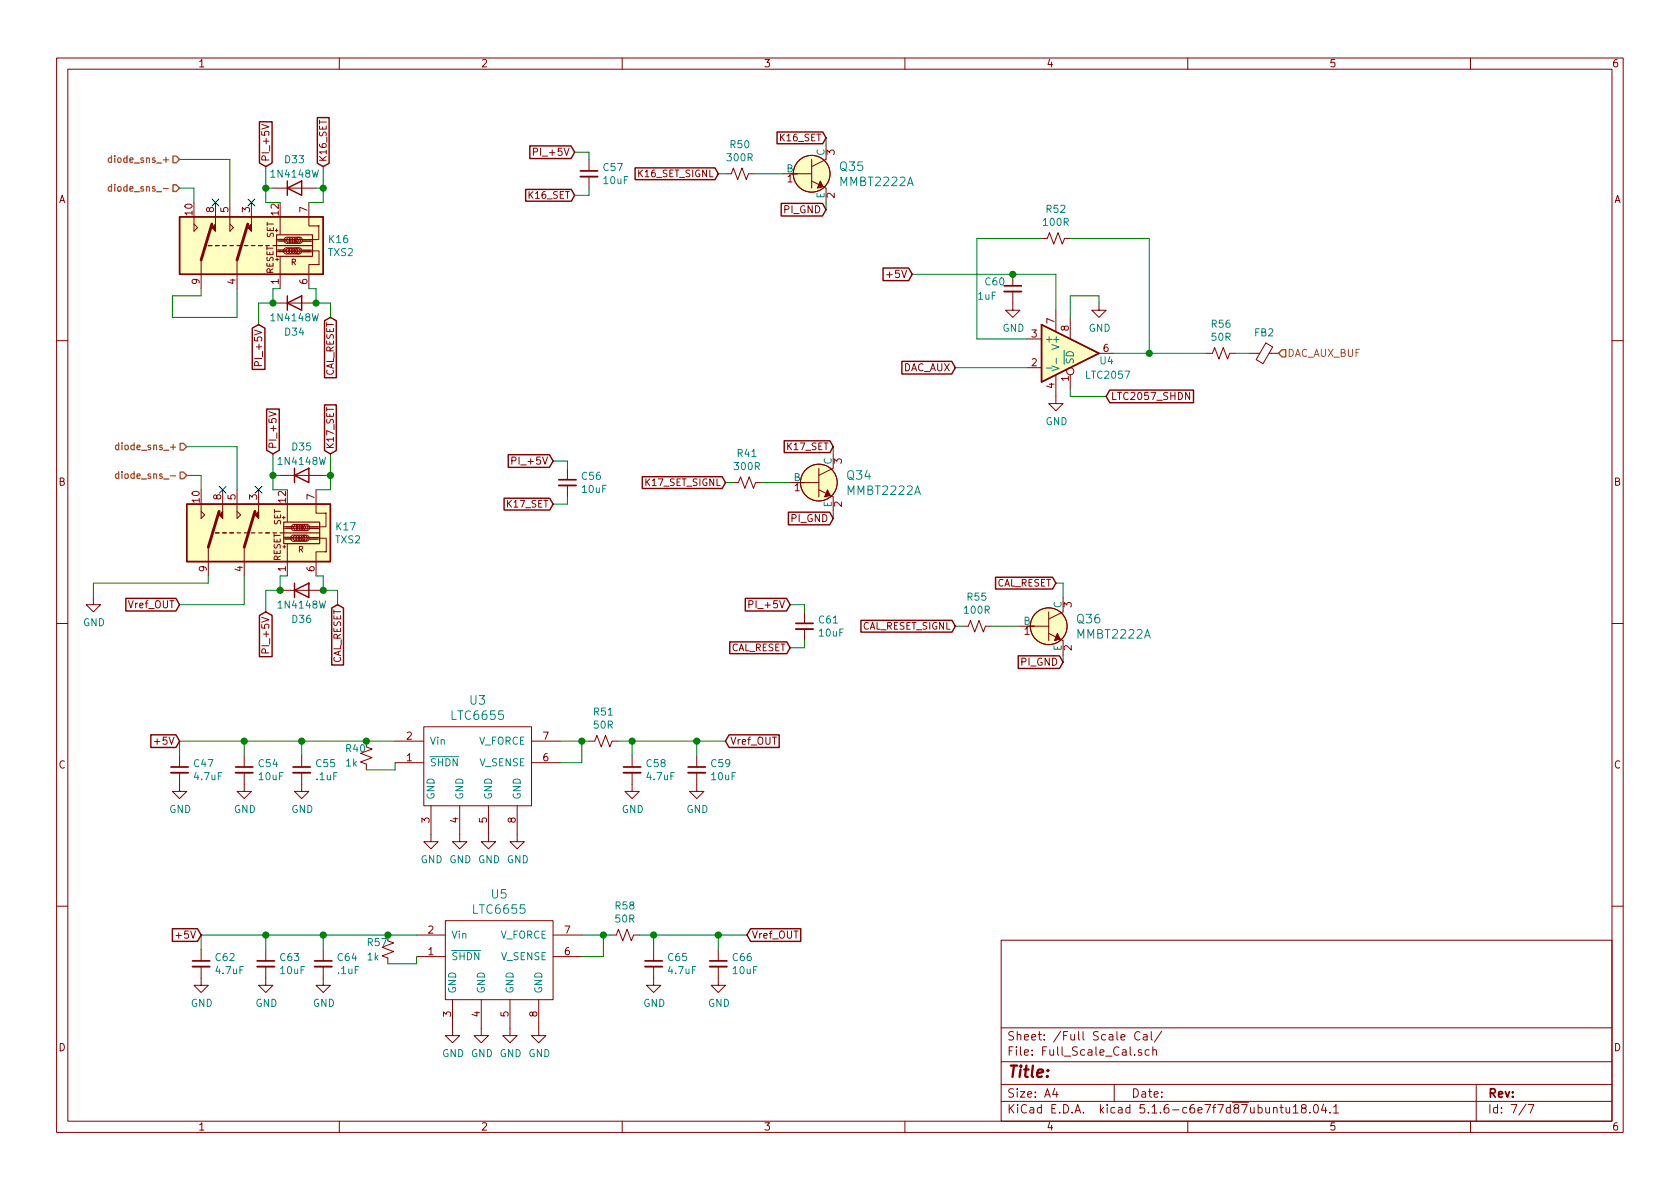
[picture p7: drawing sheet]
<svg xmlns="http://www.w3.org/2000/svg" width="297mm" height="210mm" viewBox="0 0 297 210" stroke-linecap="round" stroke-linejoin="round" font-family="sans-serif">
<g fill="none" stroke="#840000" stroke-width=".18">
<path d="M10 10.3h277v189.9h-277zM12 12.2h273v186.1h-273zM60 10.3v1.9M110 10.3v1.9M160 10.3v1.9M210 10.3v1.9M260 10.3v1.9M34.3 38.3v2.6l.6-.6-.6-.7M38.1 35.8v5.1M40.6 35.8v5.1l.7-.6-.7-.7M44.4 35.8v5.1M46.3 22l1.2 .4-1.2 .4"/>
<path d="M48.3 33.3h7.6M49.5 38.3v3.2M54.6 38.4v1.5h1.8v2.4M54.6 35.8v2.5M94.3 26.9l.6-.1 .1-.2v-.3l-.2-.1h-.5v1.3M104.1 28.2v2M104.1 31.2v2.1M128.3 30.7h1l.4-1 .7 2 .8-2 .8 2 .3-1h1M138.4 30.7h5.1M143.5 32l2.5 1.3v2.5M143.5 28.2v5.1M146 25.6v2.6l-2.5 1.3"/>
<path d="M35.6 46v5M41.9 46v5M48.3 53.6h7.6M48.6 40.7h.5M48.7 45.9h.6M48.9 44.5h1.4M48.9 42.6h1.7M48.9 44.2h1.7M48.9 42.3h1.8M49 45.6v.5M49.2 44.2h5.7M49.2 44.5h5.7"/>
<path d="M49.3 42.3l5.7 .1M49.3 42.6h5.7M49.5 45.3v5.7M53.5 42.4h2.8M53.5 42.6h1.7M53.5 44.2h1.8M53.5 44.5h1.8M54.6 48.5v2.5M55.2 44.4h1.2M56.3 46.8h-1.7v1.5M56.4 44.4v2.4M179.1 51.6v3.3h1.2l-1.2 1.2-1.3-1.2h1.3"/>
<path d="M179.1 48.5v2M181.6 59.9h2.5M184.1 42.2h1.1l.3-1.1 .8 2.1 .8-2.1 .7 2.1 .4-1h1M186.7 54.9v3.8M189.2 56.1v3.8M194.3 53.6v1.3h1.3l-1.3 1.2-1.3-1.2h1.3M10 60.2h2M45.7 64.7l-.1-.6-.2-.2-.3 .1-.1 .2v.5h1.3M47.5 72.8l1.3 .4-1.3 .4M181.6 65h2.5M186.7 66.3v5.1h1.3l-1.3 1.2-1.3-1.2h1.3M189.2 66.3v2.5"/>
<path d="M194.3 62.5h2.5M210.3 69.4v1.3l-.7-1.3v1.3M213.4 62.5h1l.4-1 .7 2 .8-2 .7 2 .4-1h1M221 62.5h1.7M223.8 60.6l1.2 .8-1.7 2.9-1.2-.7zM224.4 62.5h1.7M285 60.2h2M35.6 89.1v2.6l.6-.6-.6-.7M36.8 96.8v5M39.4 86.6v5.1M41.9 86.6v5.1l.6-.6-.6-.7M43.2 96.8v5"/>
<path d="M45.7 86.6v5.1M49.5 84.1h7.6M49.9 91.5h.5M50 96.7h.5M50.2 95.3h1.4M50.2 93.4h1.7M50.2 95h1.7M50.2 93.1h1.7M50.3 96.4v.5M50.4 95h5.7M50.4 95.3h5.7M50.5 93.1l5.7 .1"/>
<path d="M50.5 93.4h5.7M50.8 89.1v3.2M50.8 96.1v5.7M54.8 93.2h2.8M54.8 93.4h1.7M54.8 95h1.7M54.8 95.3h1.7M55.9 89.2v1.5h1.7M55.9 86.6v2.5M55.9 99.3v2.5M56.5 95.2h1.1M57.6 97.6h-1.7v1.5"/>
<path d="M57.6 90.7v2.4M57.7 95.2v2.4M90.5 81.5l.6-.1 .1-.2v-.3l-.2-.1h-.5v1.3M100.3 82.8v2M100.3 85.8v2.1M129.5 85.3h1.1l.3-1 .8 2.1 .8-2.1 .7 2.1 .4-1.1h1M139.7 85.3h5.1M144.8 86.6l2.5 1.3v2.5M144.8 82.8v5.1M147.3 80.3v2.5l-2.5 1.3M10 110.3h2M16.5 105.7v1.2h1.3l-1.3 1.3-1.3-1.3h1.3"/>
<path d="M46.9 115.5v-.6l-.2-.2-.3 .1-.1 .2v.5h1.2M49.5 104.4h7.6M132.4 106.9l.6-.1 .1-.2v-.3l-.2-.1h-.5v1.3M142.2 108.2v2M142.2 111.2v2.1M170.2 110.7h1l.4-1 .7 2.1 .8-2.1 .8 2.1 .3-1.1h1.1M180.3 110.7h5.1M185.4 112l2.6 1.3v2.5M185.4 108.2v5.1M188 105.7v2.5l-2.6 1.3M285 110.3h2M31.7 136.6v3.3h1.3l-1.3 1.3-1.2-1.3h1.2"/>
<path d="M31.7 133.6v2M43.2 136.6v3.3h1.2l-1.2 1.3-1.3-1.3h1.3M43.2 133.6v2M53.3 136.6v3.3h1.3l-1.3 1.3-1.2-1.3h1.2M53.3 133.6v2M64.8 131.1v1l1 .4-2 .7 2 .8-2 .7 1 .4v1M69.8 134.9h5.1M69.8 131.1h5.1M74.9 128.5h19.1v14h-19.1zM94 134.9h5.1M94 131.1h5.1M104.1 131.1h1.1l.3-1.1 .8 2.1 .8-2.1 .7 2.1 .4-1h1"/>
<path d="M111.8 136.6v3.3h1.2l-1.2 1.3-1.3-1.3h1.3M111.8 133.6v2M123.2 136.6v3.3h1.3l-1.3 1.3-1.3-1.3h1.3M123.2 133.6v2M76.2 142.5v6.3h1.3l-1.3 1.3-1.3-1.3h1.3M81.3 142.5v6.3h1.2l-1.2 1.3-1.3-1.3h1.3M86.4 142.5v6.3h1.2l-1.2 1.3-1.3-1.3h1.3M91.4 142.5v6.3h1.3l-1.3 1.3-1.2-1.3h1.2M10 160.2h2M35.6 170.9v3.3h1.2l-1.2 1.3-1.3-1.3h1.3M35.6 167.9v2M47 170.9v3.3h1.3l-1.3 1.3-1.3-1.3h1.3"/>
<path d="M47 167.9v2M57.1 170.9v3.3h1.3l-1.3 1.3-1.2-1.3h1.2M57.1 167.9v2M68.6 165.3v1.1l1 .3-2 .8 2 .8-2 .7 1 .4v1M73.7 169.2h5M73.7 165.3h5M78.7 162.8h19.1v14h-19.1zM80 176.8v6.3h1.3l-1.3 1.3-1.3-1.3h1.3M85.1 176.8v6.3h1.3l-1.3 1.3-1.3-1.3h1.3M90.2 176.8v6.3h1.2l-1.2 1.3-1.3-1.3h1.3M95.2 176.8v6.3h1.3l-1.3 1.3-1.2-1.3h1.2M97.8 169.2h5.1"/>
<path d="M97.8 165.3h5.1M107.9 165.3h1.1l.3-1 .8 2.1 .8-2.1 .7 2.1 .4-1.1h1M115.6 170.9v3.3h1.2l-1.2 1.3-1.3-1.3h1.3M115.6 167.9v2M127 170.9v3.3h1.3l-1.3 1.3-1.3-1.3h1.3M127 167.9v2M177 166.3h108v32h-108zM285 160.2h2M60 198.3v1.9M110 198.3v1.9M160 198.3v1.9M177 194.8h108"/>
<path d="M177 191.8h108M177 187.8h108M177 181.8h108M186.5 192.5l-.4 1h1M186.8 193v1M197 191.8v3M201.5 182.6a.7 .7 0 0 0-.9 .2 .7 .7 0 0 0 .2 .9 .55 .55 0 0 0 .7 .1M201.8 185.7l-.3-.1-.2 .2v.2l.5 .2v.3h-.5M202.2 183h.6v.9M202.8 183.3l-.5 .1-.2 .2 .2 .3 .5-.1M203.2 185.7l-.4-.1-.3 .3v.6l.3 .1 .4-.1M203.6 182.4v1.3l.2 .2"/>
<path d="M203.8 185.7l.2-.1 .4 .1 .1 .9M203.8 185.1v1.5M205.4 182.3l-1.3 2M210 198.3v1.9M225.2 196l.2-.2 .3 .1 .1 .9M226.3 195.8h.6M226.5 195.3v1.3l.4 .2M227.4 195.8l.1 .9 .3 .1 .2-.1M228 195.8v1M228.7 195.8l.4-.5v1.5M228.7 196.8h.8M230.4 196l-.3-.2v-.3a.48 .48 0 0 1 .8 0l-.1 .4-.7 .2v.4l.3 .3h.3l.2-.3v-.4l-.2-.1"/>
<path d="M231.6 196.7v.1M232.4 195.4l.2-.1a.8 .8 0 0 1 .5 .8 .8 .8 0 0 1-.5 .7 1 1 0 0 1-.2-1.4zM234 195.2l-.3 1.1h.9M234.4 195.8v1M235.2 196.7v.1M235.8 195.8l.4-.5v1.5M235.8 196.8h.9M260 198.3v1.9M261 191.8v6.5M269.8 195.2l-1.2 2M270.2 195.3h1l-.6 1.5"/>
<circle cx="143.5" cy="30.7" r="3.3"/>
<circle cx="50.7" cy="44.4" r=".56"/>
<circle cx="50.8" cy="42.5" r=".56"/>
<circle cx="51.1" cy="44.4" r=".56"/>
<circle cx="51.2" cy="42.5" r=".56"/>
<circle cx="51.6" cy="44.4" r=".56"/>
<circle cx="51.7" cy="42.5" r=".56"/>
<circle cx="52.1" cy="44.4" r=".56"/>
<circle cx="52.2" cy="42.5" r=".56"/>
<circle cx="52.5" cy="44.4" r=".56"/>
<circle cx="52.6" cy="42.5" r=".56"/>
<circle cx="52.8" cy="44.4" r=".56"/>
<circle cx="52.9" cy="42.5" r=".56"/>
<circle cx="189.2" cy="65.7" r=".63"/>
<circle cx="51.9" cy="95.2" r=".56"/>
<circle cx="52" cy="93.3" r=".56"/>
<circle cx="52.4" cy="95.2" r=".56"/>
<circle cx="52.5" cy="93.3" r=".56"/>
<circle cx="52.9" cy="95.2" r=".56"/>
<circle cx="53" cy="93.3" r=".56"/>
<circle cx="53.3" cy="95.2" r=".56"/>
<circle cx="53.4" cy="93.3" r=".56"/>
<circle cx="53.8" cy="95.2" r=".56"/>
<circle cx="53.9" cy="93.3" r=".56"/>
<circle cx="54.1" cy="95.2" r=".56"/>
<circle cx="54.2" cy="93.3" r=".56"/>
<circle cx="144.8" cy="85.3" r="3.3"/>
<circle cx="185.4" cy="110.7" r="3.3"/>
</g>
<g fill="none" stroke="#840000" stroke-width=".33">
<path d="M102.6 31.2h3.1M177.5 51.6h3.1M98.8 85.8h3.1M140.7 111.2h3.1M30.2 136.6h3.1M41.7 136.6h3M51.8 136.6h3.1M110.2 136.6h3.1M121.7 136.6h3M34 170.9h3.1M45.5 170.9h3M55.6 170.9h3.1"/>
<path d="M114 170.9h3.1M125.5 170.9h3"/>
</g>
<g fill="none" stroke="#840000" stroke-width=".3">
<path d="M102.6 30.2h3.1M177.5 50.5h3.1M98.8 84.8h3.1M140.7 110.2h3.1M30.2 135.6h3.1M41.7 135.6h3M51.8 135.6h3.1M110.2 135.6h3.1M121.7 135.6h3M34 169.9h3.1M45.5 169.9h3M55.6 169.9h3.1"/>
<path d="M114 169.9h3.1M125.5 169.9h3"/>
</g>
<g fill="none" stroke="#840000" stroke-width=".25">
<path d="M31.7 38.3h25.4v10.2h-25.4zM45.9 21.5h2.2v7.3l-1.1 .7-1.1-.7zM50.8 33.3l2.5-1.3v2.5zM50.8 32v2.5M56.1 20.8h2.1v8.1l-1.1 .6-1-.6zM92.9 33.5h8.1l.6 1-.6 1.1h-8.1zM93.7 25.8h7.3l.6 1.1-.6 1.1h-7.3zM112.3 29.7h14.1l.6 1-.6 1.1h-14.1zM137.4 23.3h8.1l.5 1.1-.5 1h-8.1zM138.1 36h7.3l.6 1.1-.6 1.1h-7.3zM44.6 58l1.1-.6 1.1 .6v7.3h-2.2zM50.8 53.6l2.5-1.3v2.6z"/>
<path d="M50.8 52.3v2.6M57.4 56.7l1-.6 1.1 .6v10.1h-2.1zM156.1 47.4h4.6l.6 1.1-.6 1.1h-4.6zM184.1 57.4l10.2 5.1-10.2 5.1zM47.1 72.3h2.3v7.3l-1.1 .7-1.2-.7zM57.4 71.6h2.1v8.1l-1.1 .6-1-.6zM138.7 77.9h8l.6 1.1-.6 1h-8zM159.5 63.9h8.8l.6 1.1-.6 1.1h-8.8zM196.2 69h14.8v2.2h-14.8l-.6-1.1zM33 89.1h25.4v10.2h-25.4zM52.1 84.1l2.5-1.3v2.5zM52.1 82.8v2.5"/>
<path d="M89.1 88.1h8.1l.6 1-.6 1.1h-8.1zM89.9 80.4h7.3l.6 1.1-.6 1.1h-7.3zM113.6 84.3h14.1l.6 1-.6 1.1h-14.1zM139.4 90.6h7.3l.6 1.1-.6 1.1h-7.3zM22.3 105.8h8.8l.6 1.1-.6 1.1h-8.8zM45.9 108.8l1.1-.6 1.1 .6v7.3h-2.2zM52.1 104.4l2.5-1.3v2.6zM52.1 103.1v2.6M58.6 107.5l1.1-.6 1 .6v10.1h-2.1zM129 113.5h10.1l.6 1-.6 1.1h-10.1zM131.8 105.8h7.3l.6 1.1-.6 1.1h-7.3zM152.2 109.7h16.1l.6 1-.6 1.1h-16.1z"/>
<path d="M176 102.1h10.1l.6 1-.6 1.1h-10.1zM180 116h7.3l.7 1.1-.7 1.1h-7.3zM26.7 129.9h4.4l.6 1.2-.6 1.1h-4.4zM128.9 129.9h8.9v2.3h-8.9l-.6-1.1zM30.5 164.2h4.4l.7 1.1-.7 1.2h-4.4zM132.7 164.2h8.9v2.3h-8.9l-.6-1.2z"/>
</g>
<g fill="#ffffc2" stroke="#ffffc2" stroke-width=".18">
<path d="M33 89.1h25.4v10.2h-25.4z"/>
<path d="M184.1 57.4l10.2 5.1-10.2 5.1z"/>
<path d="M31.7 38.3h25.4v10.2h-25.4z"/>
<circle cx="143.5" cy="30.7" r="3.3"/>
<circle cx="185.4" cy="110.7" r="3.3"/>
<circle cx="144.8" cy="85.3" r="3.3"/>
</g>
<g fill="#840000" stroke="#840000" stroke-width=".18">
<path d="M145 32l.5 1-1 .3z"/>
<path d="M186.9 112l.6 1-1.1 .3z"/>
<path d="M45.1 91.1l.6-.7v1.3z"/>
<path d="M38.7 91.1l.7-.7v1.3z"/>
<path d="M146.3 86.6l.5 1-1 .3z"/>
<path d="M44.4 39.6v1.3l-.6-.6z"/>
<path d="M38.1 39.6v1.3l-.6-.6z"/>
</g>
<g fill="none" stroke="#840000" stroke-width=".2">
<path d="M36.8 43.4h.7M38.1 43.4h.6M39.4 43.4h.6M40.6 43.4h.7M41.9 43.4h.6M43.2 43.4h.6M44.4 43.4h.7M45.7 43.4h.7M48.3 43.4h6.9M48.9 41.5h6.3v3.8h-6.3zM38.1 94.2h.6M39.4 94.2h.6"/>
<path d="M40.6 94.2h.7M41.9 94.2h.6M43.2 94.2h.6M44.4 94.2h.7M45.7 94.2h.7M47 94.2h.6M49.5 94.2h7M50.2 92.3h6.3v3.8h-6.3z"/>
</g>
<path d="M37.5 39.6l-1.9 6.4M43.8 39.6l-1.9 6.4M38.7 90.4l-1.9 6.4M45.1 90.4l-1.9 6.4" fill="none" stroke="#840000" stroke-width=".51"/>
<path d="M185 65.1h1M186 64.7l1.2 .4-1.2 .5M186.8 63.3v1" fill="none" stroke="#008484" stroke-width=".18"/>
<g fill="none" stroke="#008400" stroke-width=".18">
<path d="M31.7 33.3h2.6v2.5M31.7 28.2h8.9v7.6M47 33.3h1.3M47 29.5v6.3h2.5M55.9 33.3h1.2M57.1 29.5v6.3h-2.5M101.6 26.9h2.5v1.3M104.1 33.3v1.2h-2.5M127 30.7h1.3M133.3 30.7h5.1M146 24.4v1.2M146 35.8v1.3"/>
<path d="M35.6 51v1.3h-5.1v3.8h11.4v-5.1M49.5 51h-1.2v2.6h-2.6v3.8M54.6 51h1.3v2.6h2.5v2.5M161.3 48.5h25.4v6.4M184.1 42.2h-11.4v17.7h8.9M189.2 42.2h14v20.3M194.3 53.6v-1.3h-5.1v3.8M33 79h8.9v7.6M147.3 79v1.3M168.9 65h12.7M189.2 68.8v1.3h6.4M196.8 62.5h16.6"/>
<path d="M218.4 62.5h2.6M33 84.1h2.6v2.5M48.3 80.3v6.3h2.5M48.3 84.1h1.2M57.1 84.1h1.3M58.4 80.3v6.3h-2.5M97.8 81.5h2.5v1.3M100.3 87.9v1.2h-2.5M128.3 85.3h1.2M134.6 85.3h5.1M147.3 90.4v1.3M36.8 101.8v1.3h-20.3v2.6"/>
<path d="M43.2 101.8v5.1h-11.5M50.8 101.8h-1.3v2.6h-2.5v3.8M55.9 101.8h1.2v2.6h2.6v2.5M139.7 106.9h2.5v1.3M142.2 113.3v1.2h-2.5M168.9 110.7h1.3M175.3 110.7h5M186.7 103.1h1.3v2.6M188 115.8v1.3M43.2 131.1v2.5M53.3 131.1v2.5M69.8 131.1h-38.1v2.5"/>
<path d="M69.8 134.9v1.2h-5M99.1 131.1h5M102.9 131.1v3.8h-3.8M109.2 131.1h19.1M111.8 131.1v2.5M123.2 131.1v2.5M47 165.3v2.6M57.1 165.3v2.6M73.7 165.3h-38.1v2.6M73.7 169.2v1.2h-5.1M102.9 165.3h5M106.7 165.3v3.9h-3.8"/>
<path d="M113 165.3h19.1M115.6 165.3v2.6M127 165.3v2.6"/>
</g>
<path d="M19.7 33.1l-.3-.1-.2 .2 .1 .6h.4M19.7 28l-.3-.1-.2 .2 .1 .6h.4M19.7 32.6v1.2M21 78.8l-.3-.1-.3 .2 .1 .6h.5M21 83.9l-.3-.1-.3 .2 .1 .6h.5M21 83.4v1.2" fill="none" stroke="#848400" stroke-width=".23"/>
<path d="M30.6 32.7h.6l.5 .6-.5 .6h-.6zM30.6 27.6h.6l.5 .6-.5 .6h-.6zM31.9 78.4h.5l.6 .6-.6 .6h-.5zM226.7 61.8h.6v1.3h-.6l-.6-.6zM31.9 83.5h.5l.6 .6-.6 .6h-.5z" fill="none" stroke="#848400" stroke-width=".25"/>
<g fill="#008400" stroke="#008400" stroke-width=".25">
<circle cx="111.8" cy="131.1" r=".51"/>
<circle cx="49.5" cy="104.4" r=".51"/>
<circle cx="123.2" cy="131.1" r=".51"/>
<circle cx="127" cy="165.3" r=".51"/>
<circle cx="57.2" cy="104.4" r=".51"/>
<circle cx="115.6" cy="165.3" r=".51"/>
<circle cx="203.2" cy="62.5" r=".51"/>
<circle cx="58.4" cy="84.1" r=".51"/>
<circle cx="106.7" cy="165.3" r=".51"/>
<circle cx="48.3" cy="84.1" r=".51"/>
<circle cx="102.9" cy="131.1" r=".51"/>
<circle cx="179.1" cy="48.5" r=".51"/>
<circle cx="48.3" cy="53.6" r=".51"/>
<circle cx="43.2" cy="131.1" r=".51"/>
<circle cx="68.6" cy="165.3" r=".51"/>
<circle cx="47" cy="33.3" r=".51"/>
<circle cx="53.3" cy="131.1" r=".51"/>
<circle cx="55.9" cy="53.6" r=".51"/>
<circle cx="57.2" cy="33.3" r=".51"/>
<circle cx="57.2" cy="165.3" r=".51"/>
<circle cx="64.8" cy="131.1" r=".51"/>
<circle cx="47" cy="165.3" r=".51"/>
</g>
<path d="M37.5 35.2l1.2 1.2M38.7 35.2l-1.2 1.2M43.8 35.2l1.3 1.2M45.1 35.2l-1.3 1.2M38.8 86l1.2 1.2M40 86l-1.2 1.2M45.1 86l1.2 1.2M46.3 86l-1.2 1.2" fill="none" stroke="#000084" stroke-width=".18"/>
<text font-size="2.8" fill="#840000" x="178" y="190.5">Title:</text>
<g font-size="2.1" fill="#008484">
<text x="148.6" y="30.2">Q35</text>
<text x="148.7" y="32.9">MMBT2222A</text>
<text x="149.9" y="84.8">Q34</text>
<text x="150" y="87.5">MMBT2222A</text>
<text x="190.5" y="110.2">Q36</text>
<text x="190.6" y="112.9">MMBT2222A</text>
<text x="83.1" y="124.6">U3</text>
<text x="80" y="127.3">LTC6655</text>
<text x="83.8" y="161.6">LTC6655</text>
<text x="86.9" y="158.9">U5</text>
</g>
<g font-size="2.1" fill="#840000">
<text x="178" y="184">Sheet: /Full Scale Cal/</text>
<text x="178" y="186.7">File: Full_Scale_Cal.sch</text>
<text x="178" y="196.9">KiCad E.D.A. kicad 5.1.6-c6e7f7d87ubuntu18.04.1</text>
<text x="178" y="194.1">Size: A4</text>
<text x="200" y="194.1">Date:</text>
<text x="263" y="194.1">Rev:</text>
<text x="263" y="196.9">Id: 7/7</text>
</g>
<g font-size="1.8" fill="#840000">
<text x="35" y="11.9">1</text>
<text x="85" y="11.9">2</text>
<text x="135" y="11.9">3</text>
<text x="185" y="11.9">4</text>
<text x="235" y="11.9">5</text>
<text x="285" y="11.9">6</text>
<text x="47.6" y="28.7" transform="rotate(-90 47.6 28.7)">PI_+5V</text>
<text x="95" y="27.6">PI_+5V</text>
<text x="147.6" y="27.4" transform="rotate(-90 147.6 27.4)">3</text>
<text x="10.4" y="35.9">A</text>
<text x="139.2" y="32.3">1</text>
<text x="147.6" y="35" transform="rotate(-90 147.6 35)">2</text>
<text x="285.4" y="35.9">A</text>
<text x="34" y="38" transform="rotate(-90 34 38)">10</text>
<text x="37.8" y="37.6" transform="rotate(-90 37.8 37.6)">8</text>
<text x="40.4" y="37.6" transform="rotate(-90 40.4 37.6)">5</text>
<text x="44.2" y="37.6" transform="rotate(-90 44.2 37.6)">3</text>
<text x="49.3" y="38" transform="rotate(-90 49.3 38)">12</text>
<text x="54.4" y="37.6" transform="rotate(-90 54.4 37.6)">7</text>
<text x="138.7" y="37.7">PI_GND</text>
<text x="35.3" y="50.3" transform="rotate(-90 35.3 50.3)">9</text>
<text x="41.7" y="50.3" transform="rotate(-90 41.7 50.3)">4</text>
<text x="49.3" y="50.3" transform="rotate(-90 49.3 50.3)">1</text>
<text x="54.4" y="50.3" transform="rotate(-90 54.4 50.3)">6</text>
<text x="157.3" y="49.1">+5V</text>
<text x="182.4" y="59.7">3</text>
<text x="186.4" y="57.2" transform="rotate(-90 186.4 57.2)">7</text>
<text x="189" y="58.5" transform="rotate(-90 189 58.5)">8</text>
<text x="46.4" y="64" transform="rotate(-90 46.4 64)">PI_+5V</text>
<text x="159.6" y="65.7">DAC_AUX</text>
<text x="182.4" y="64.8">2</text>
<text x="195.1" y="62.2">6</text>
<text x="186.4" y="68.7" transform="rotate(-90 186.4 68.7)">4</text>
<text x="189" y="67.4" transform="rotate(-90 189 67.4)">1</text>
<text x="196.4" y="70.7">LTC2057_SHDN</text>
<text x="48.9" y="79.5" transform="rotate(-90 48.9 79.5)">PI_+5V</text>
<text x="91.2" y="82.2">PI_+5V</text>
<text x="148.8" y="82" transform="rotate(-90 148.8 82)">3</text>
<text x="10.4" y="85.9">B</text>
<text x="35.3" y="88.8" transform="rotate(-90 35.3 88.8)">10</text>
<text x="39.1" y="88.4" transform="rotate(-90 39.1 88.4)">8</text>
<text x="41.7" y="88.4" transform="rotate(-90 41.7 88.4)">5</text>
<text x="45.5" y="88.4" transform="rotate(-90 45.5 88.4)">3</text>
<text x="50.5" y="88.8" transform="rotate(-90 50.5 88.8)">12</text>
<text x="55.6" y="88.4" transform="rotate(-90 55.6 88.4)">7</text>
<text x="140.5" y="86.9">1</text>
<text x="148.8" y="89.6" transform="rotate(-90 148.8 89.6)">2</text>
<text x="285.4" y="85.9">B</text>
<text x="140" y="92.3">PI_GND</text>
<text x="36.6" y="101.1" transform="rotate(-90 36.6 101.1)">9</text>
<text x="42.9" y="101.1" transform="rotate(-90 42.9 101.1)">4</text>
<text x="50.5" y="101.1" transform="rotate(-90 50.5 101.1)">1</text>
<text x="55.6" y="101.1" transform="rotate(-90 55.6 101.1)">6</text>
<text x="22.8" y="107.6">Vref_OUT</text>
<text x="133.1" y="107.6">PI_+5V</text>
<text x="189.5" y="107.4" transform="rotate(-90 189.5 107.4)">3</text>
<text x="181.1" y="112.3">1</text>
<text x="47.6" y="114.8" transform="rotate(-90 47.6 114.8)">PI_+5V</text>
<text x="180.6" y="117.7">PI_GND</text>
<text x="189.5" y="115" transform="rotate(-90 189.5 115)">2</text>
<text x="27.8" y="131.7">+5V</text>
<text x="71.9" y="130.8">2</text>
<text x="96" y="130.8">7</text>
<text x="129.1" y="131.7">Vref_OUT</text>
<text x="10.4" y="135.9">C</text>
<text x="71.9" y="134.6">1</text>
<text x="96" y="134.6">6</text>
<text x="285.4" y="135.9">C</text>
<text x="75.9" y="145.5" transform="rotate(-90 75.9 145.5)">3</text>
<text x="81" y="145.5" transform="rotate(-90 81 145.5)">4</text>
<text x="86.1" y="145.5" transform="rotate(-90 86.1 145.5)">5</text>
<text x="91.2" y="145.5" transform="rotate(-90 91.2 145.5)">8</text>
<text x="31.6" y="166">+5V</text>
<text x="75.7" y="165.1">2</text>
<text x="99.8" y="165.1">7</text>
<text x="132.9" y="166">Vref_OUT</text>
<text x="75.7" y="168.9">1</text>
<text x="99.8" y="168.9">6</text>
<text x="79.8" y="179.8" transform="rotate(-90 79.8 179.8)">3</text>
<text x="84.8" y="179.8" transform="rotate(-90 84.8 179.8)">4</text>
<text x="89.9" y="179.8" transform="rotate(-90 89.9 179.8)">5</text>
<text x="95" y="179.8" transform="rotate(-90 95 179.8)">8</text>
<text x="10.4" y="185.9">D</text>
<text x="285.4" y="185.9">D</text>
<text x="35" y="199.9">1</text>
<text x="85" y="199.9">2</text>
<text x="135" y="199.9">3</text>
<text x="185" y="199.9">4</text>
<text x="235" y="199.9">5</text>
<text x="285" y="199.9">6</text>
</g>
<g font-size="1.8" fill="#008484">
<text x="50.4" y="28.9">D33</text>
<text x="128.7" y="28.5">300R</text>
<text x="129.2" y="26.2">R50</text>
<text x="145.8" y="27.6" transform="rotate(-90 145.8 27.6)">C</text>
<text x="48.1" y="31.4">1N4148W</text>
<text x="106.8" y="30.2">C57</text>
<text x="106.8" y="32.6">10uF</text>
<text x="139.1" y="30.5">B</text>
<text x="145.8" y="35.1" transform="rotate(-90 145.8 35.1)">E</text>
<text x="184.6" y="39.9">100R</text>
<text x="185.1" y="37.6">R52</text>
<text x="58.1" y="45.3">TXS2</text>
<text x="58.2" y="43">K16</text>
<text x="172.9" y="53">1uF</text>
<text x="174.3" y="50.5">C60</text>
<text x="48.1" y="56.8">1N4148W</text>
<text x="50.4" y="59.4">D34</text>
<text x="177.2" y="58.7">GND</text>
<text x="192.5" y="58.7">GND</text>
<text x="214.3" y="58">R56</text>
<text x="221.8" y="59.5">FB2</text>
<text x="184.7" y="60.6">+</text>
<text x="187.3" y="61.4" transform="rotate(-90 187.3 61.4)">V+</text>
<text x="189.9" y="64.5" transform="rotate(-90 189.9 64.5)">SD</text>
<text x="194.5" y="64.4">U4</text>
<text x="214.3" y="60.3">50R</text>
<text x="192.2" y="67">LTC2057</text>
<text x="184.9" y="75.2">GND</text>
<text x="49.4" y="82.2">1N4148W</text>
<text x="51.7" y="79.7">D35</text>
<text x="130" y="83.1">300R</text>
<text x="130.5" y="80.8">R41</text>
<text x="147.1" y="82.2" transform="rotate(-90 147.1 82.2)">C</text>
<text x="102.9" y="84.9">C56</text>
<text x="103" y="87.2">10uF</text>
<text x="140.3" y="85.1">B</text>
<text x="147.1" y="89.7" transform="rotate(-90 147.1 89.7)">E</text>
<text x="59.5" y="93.8">K17</text>
<text x="59.3" y="96.1">TXS2</text>
<text x="49.4" y="107.6">1N4148W</text>
<text x="171.1" y="106.2">R55</text>
<text x="187.7" y="107.6" transform="rotate(-90 187.7 107.6)">C</text>
<text x="14.7" y="110.7">GND</text>
<text x="51.7" y="110.2">D36</text>
<text x="144.9" y="110.3">C61</text>
<text x="144.9" y="112.6">10uF</text>
<text x="170.6" y="108.5">100R</text>
<text x="181" y="110.5">B</text>
<text x="187.7" y="115.1" transform="rotate(-90 187.7 115.1)">E</text>
<text x="75.9" y="131.7">Vin</text>
<text x="84.6" y="131.7">V_FORCE</text>
<text x="105.1" y="126.5">R51</text>
<text x="105.1" y="128.8">50R</text>
<text x="34.4" y="135.7">C47</text>
<text x="34.5" y="138">4.7uF</text>
<text x="45.8" y="135.7">C54</text>
<text x="45.8" y="138">10uF</text>
<text x="56" y="135.7">C55</text>
<text x="56" y="138">.1uF</text>
<text x="61.2" y="135.6">1k</text>
<text x="61.2" y="133">R40</text>
<text x="75.9" y="135.5">SHDN</text>
<text x="84.8" y="135.5">V_SENSE</text>
<text x="114.4" y="135.7">C58</text>
<text x="114.5" y="138">4.7uF</text>
<text x="125.8" y="135.7">C59</text>
<text x="125.9" y="138">10uF</text>
<text x="29.9" y="143.8">GND</text>
<text x="41.4" y="143.8">GND</text>
<text x="51.5" y="143.8">GND</text>
<text x="76.8" y="141.5" transform="rotate(-90 76.8 141.5)">GND</text>
<text x="81.9" y="141.5" transform="rotate(-90 81.9 141.5)">GND</text>
<text x="87" y="141.5" transform="rotate(-90 87 141.5)">GND</text>
<text x="92.1" y="141.5" transform="rotate(-90 92.1 141.5)">GND</text>
<text x="109.9" y="143.8">GND</text>
<text x="121.4" y="143.8">GND</text>
<text x="74.4" y="152.6">GND GND GND GND</text>
<text x="108.9" y="160.8">R58</text>
<text x="65" y="167.3">R57</text>
<text x="79.8" y="166">Vin</text>
<text x="88.4" y="166">V_FORCE</text>
<text x="108.9" y="163.1">50R</text>
<text x="38.2" y="169.9">C62</text>
<text x="38.3" y="172.3">4.7uF</text>
<text x="49.6" y="169.9">C63</text>
<text x="49.7" y="172.3">10uF</text>
<text x="59.8" y="169.9">C64</text>
<text x="59.8" y="172.3">.1uF</text>
<text x="65" y="169.8">1k</text>
<text x="79.8" y="169.8">SHDN</text>
<text x="88.6" y="169.8">V_SENSE</text>
<text x="118.2" y="169.9">C65</text>
<text x="118.3" y="172.3">4.7uF</text>
<text x="129.6" y="169.9">C66</text>
<text x="129.7" y="172.3">10uF</text>
<text x="33.7" y="178">GND</text>
<text x="45.2" y="178">GND</text>
<text x="55.3" y="178">GND</text>
<text x="80.6" y="175.8" transform="rotate(-90 80.6 175.8)">GND</text>
<text x="85.7" y="175.8" transform="rotate(-90 85.7 175.8)">GND</text>
<text x="90.8" y="175.8" transform="rotate(-90 90.8 175.8)">GND</text>
<text x="95.9" y="175.8" transform="rotate(-90 95.9 175.8)">GND</text>
<text x="113.7" y="178">GND</text>
<text x="125.2" y="178">GND</text>
<text x="78.2" y="186.9">GND GND GND GND</text>
</g>
<text font-size="1.8" fill="#848400" x="227.6" y="63.1">DAC_AUX_BUF</text>
<g font-size="1.7" fill="#848400">
<text x="20.1" y="28.8">diode_sns_+</text>
<text x="20.5" y="33.9">diode_sns_-</text>
<text x="21.4" y="79.6">diode_sns_+</text>
<text x="21.8" y="84.7">diode_sns_-</text>
</g>
<g font-size="1.7" fill="#840000">
<text x="57.7" y="28.7" transform="rotate(-90 57.7 28.7)">K16_SET</text>
<text x="138.1" y="25">K16_SET</text>
<text x="93.6" y="35.1">K16_SET</text>
<text x="113.1" y="31.3">K16_SET_SIGNL</text>
<text x="59" y="66.7" transform="rotate(-90 59 66.7)">CAL_RESET</text>
<text x="59" y="79.5" transform="rotate(-90 59 79.5)">K17_SET</text>
<text x="139.4" y="79.6">K17_SET</text>
<text x="89.8" y="89.7">K17_SET</text>
<text x="114.3" y="85.9">K17_SET_SIGNL</text>
<text x="176.1" y="103.7">CAL_RESET</text>
<text x="152.3" y="111.3">CAL_RESET_SIGNL</text>
<text x="60.3" y="117.5" transform="rotate(-90 60.3 117.5)">CAL_RESET</text>
<text x="129.1" y="115.1">CAL_RESET</text>
</g>
<g font-size="1.5" fill="#840000">
<text x="48.4" y="42.1" transform="rotate(-90 48.4 42.1)">SET</text>
<text x="48.3" y="48.5" transform="rotate(-90 48.3 48.5)">RESET</text>
<text x="49.7" y="92.9" transform="rotate(-90 49.7 92.9)">SET</text>
<text x="49.6" y="99.3" transform="rotate(-90 49.6 99.3)">RESET</text>
</g>
<g font-size="1.4" fill="#840000">
<text x="51.4" y="46.9">R</text>
<text x="52.7" y="97.7">R</text>
</g>
</svg>
